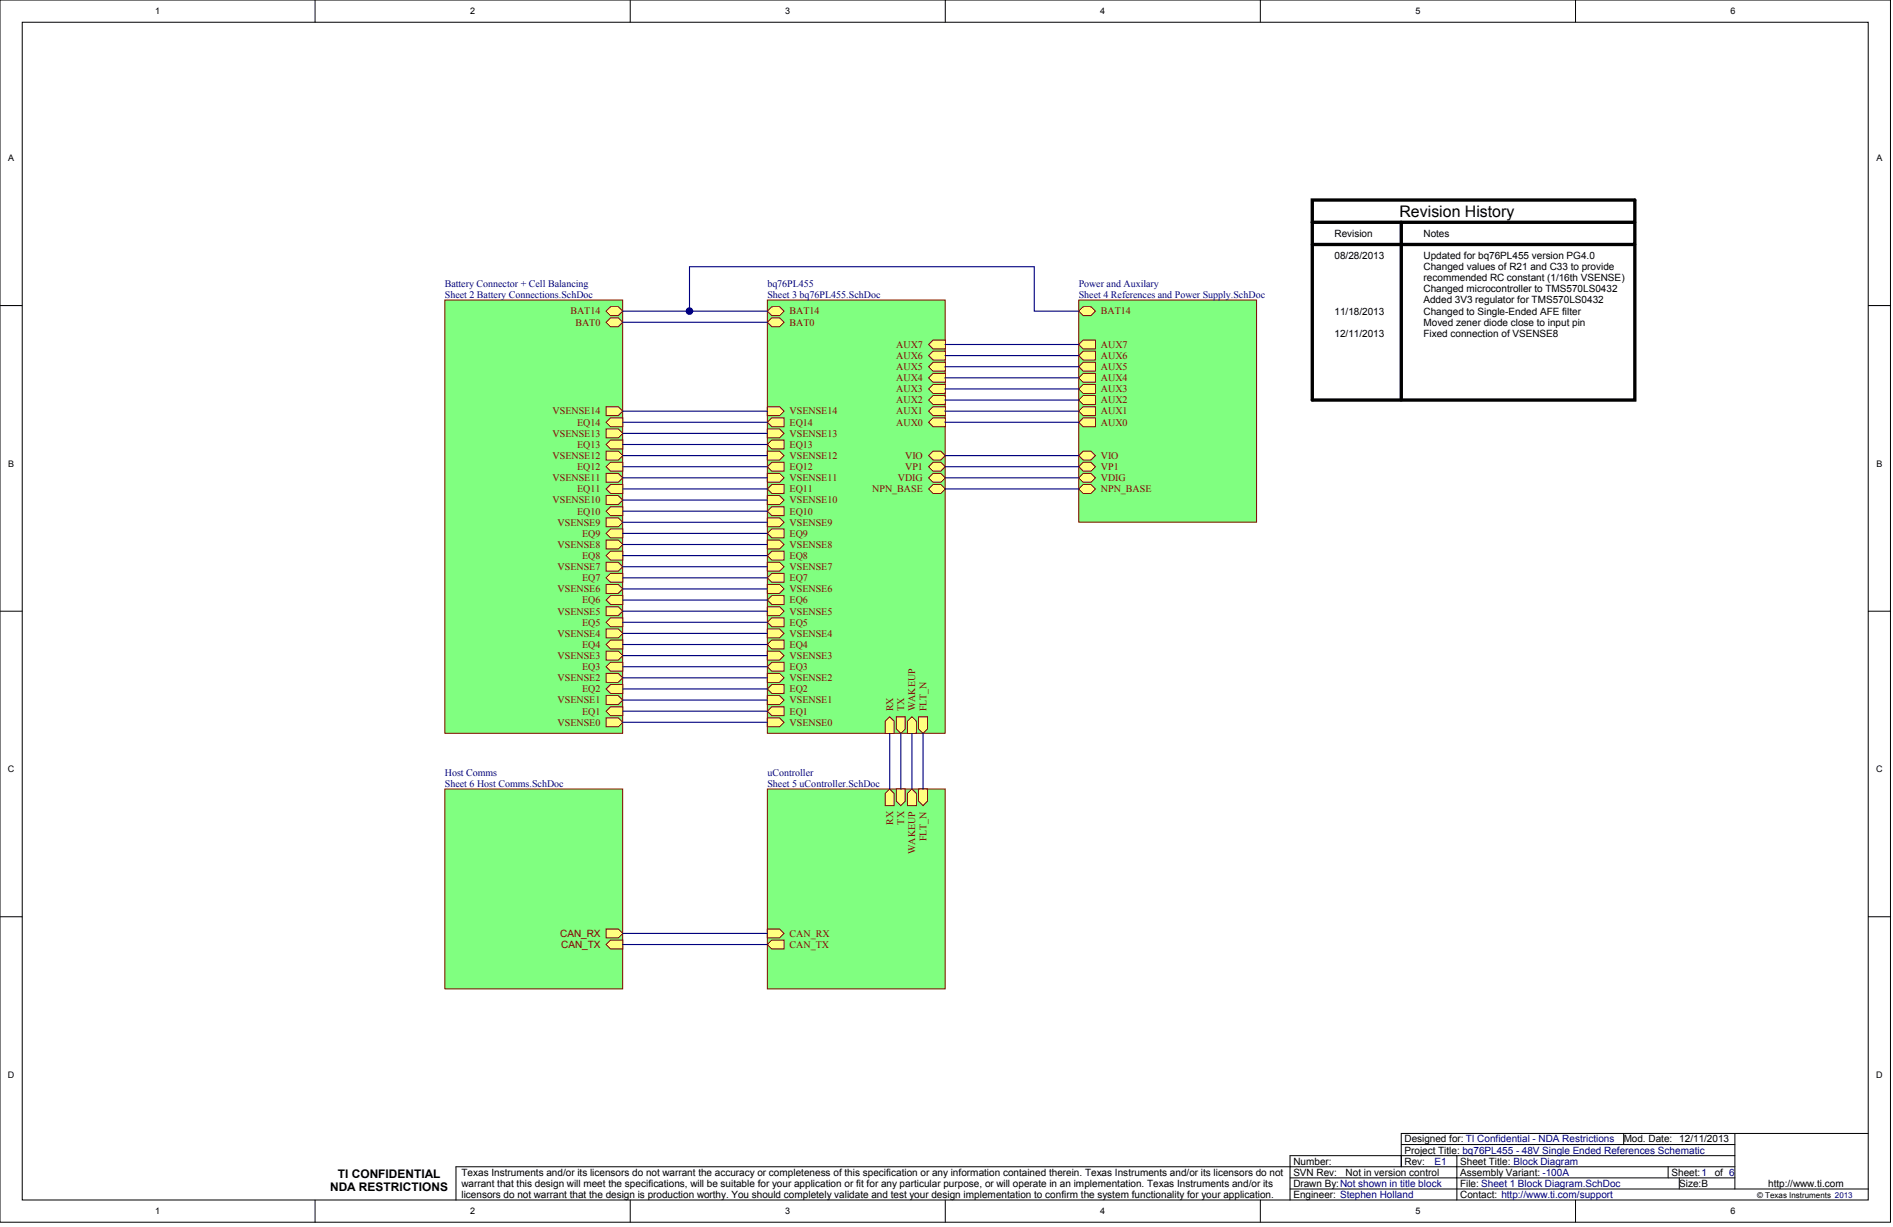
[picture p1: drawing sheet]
<svg xmlns="http://www.w3.org/2000/svg" width="359mm" height="233mm" viewBox="0 0 359 233" stroke-linecap="round" stroke-linejoin="round" font-family="sans-serif">
<g fill="#fff" stroke="#000" stroke-width=".19">
<path d="M0 0h358.6v231.9h-358.6z"/>
<path d="M4.2 4.2h350.2v223.5h-350.2z"/>
</g>
<g fill="none" stroke="#000" stroke-width=".19">
<path d="M59.8 0v4.2M119.6 0v4.2M179.3 0v4.2M239.1 0v4.2M298.9 0v4.2M0 58h4.2M354.4 58h4.3M0 116h4.2M354.4 116h4.3M0 174h4.2M354.4 174h4.3M265.8 217.2h63.3"/>
<path d="M276.4 219.3v8.4M308 215.1v2.1M329.1 219.3h-84.4v8.4M329.1 215.1v10.5M354.4 215.1h-88.6v6.3v-2.1M59.8 227.7v4.2M119.6 227.7v4.2M179.3 227.7v4.2M239.1 227.7v4.2M244.7 225.6h109.7M244.7 223.5h84.4M298.9 227.7v4.2"/>
<path d="M316.5 221.4v2.1M318.6 223.5v2.1M329.1 221.4h-242.6v6.3"/>
</g>
<path d="M249 38h61.1v37.9h-61.1zM249 42.2h61.1M249 46.4h61.1M265.8 42.2v33.7" fill="none" stroke="#000" stroke-width=".63"/>
<path d="M145.6 56.9h33.7v82.2h-33.7z" fill="#80ff80" stroke="#800000" stroke-width=".19"/>
<g fill="#ffff80" stroke="#800000" stroke-width=".19">
<path d="M145.6 61.2l.8-.9h1.5l.8 .9-.8 .8h-1.5z" fill-rule="evenodd"/>
<path d="M145.6 59l.8-.8h1.5l.8 .8-.8 .9h-1.5z" fill-rule="evenodd"/>
<path d="M145.6 135l.8-.9h2.3v1.7h-2.3z" fill-rule="evenodd"/>
<path d="M145.6 80.1l.8-.8h2.3v1.7h-2.3z" fill-rule="evenodd"/>
<path d="M145.6 136.2h2.3l.8 .9-.8 .8h-2.3z" fill-rule="evenodd"/>
<path d="M145.6 132h2.3l.8 .8-.8 .9h-2.3z" fill-rule="evenodd"/>
<path d="M145.6 127.8h2.3l.8 .8-.8 .9h-2.3z" fill-rule="evenodd"/>
<path d="M145.6 123.6h2.3l.8 .8-.8 .9h-2.3z" fill-rule="evenodd"/>
<path d="M145.6 119.3h2.3l.8 .9-.8 .8h-2.3z" fill-rule="evenodd"/>
<path d="M145.6 115.1h2.3l.8 .9-.8 .8h-2.3z" fill-rule="evenodd"/>
<path d="M145.6 110.9h2.3l.8 .9-.8 .8h-2.3z" fill-rule="evenodd"/>
<path d="M145.6 106.7h2.3l.8 .8-.8 .9h-2.3z" fill-rule="evenodd"/>
<path d="M145.6 102.5h2.3l.8 .8-.8 .9h-2.3z" fill-rule="evenodd"/>
<path d="M145.6 98.3h2.3l.8 .8-.8 .9h-2.3z" fill-rule="evenodd"/>
<path d="M145.6 94h2.3l.8 .9-.8 .8h-2.3z" fill-rule="evenodd"/>
<path d="M145.6 89.8h2.3l.8 .9-.8 .8h-2.3z" fill-rule="evenodd"/>
<path d="M145.6 85.6h2.3l.8 .9-.8 .8h-2.3z" fill-rule="evenodd"/>
<path d="M145.6 81.4h2.3l.8 .8-.8 .9h-2.3z" fill-rule="evenodd"/>
<path d="M145.6 77.2h2.3l.8 .8-.8 .9h-2.3z" fill-rule="evenodd"/>
<path d="M145.6 130.7l.8-.8h2.3v1.7h-2.3z" fill-rule="evenodd"/>
<path d="M145.6 126.5l.8-.8h2.3v1.7h-2.3z" fill-rule="evenodd"/>
<path d="M145.6 122.3l.8-.8h2.3v1.6h-2.3z" fill-rule="evenodd"/>
<path d="M145.6 118.1l.8-.9h2.3v1.7h-2.3z" fill-rule="evenodd"/>
<path d="M145.6 113.9l.8-.9h2.3v1.7h-2.3z" fill-rule="evenodd"/>
<path d="M145.6 109.7l.8-.9h2.3v1.7h-2.3z" fill-rule="evenodd"/>
<path d="M145.6 105.4l.8-.8h2.3v1.7h-2.3z" fill-rule="evenodd"/>
<path d="M145.6 101.2l.8-.8h2.3v1.7h-2.3z" fill-rule="evenodd"/>
<path d="M145.6 97l.8-.8h2.3v1.6h-2.3z" fill-rule="evenodd"/>
<path d="M145.6 92.8l.8-.9h2.3v1.7h-2.3z" fill-rule="evenodd"/>
<path d="M145.6 88.6l.8-.9h2.3v1.7h-2.3z" fill-rule="evenodd"/>
<path d="M145.6 84.3l.8-.8h2.3v1.7h-2.3z" fill-rule="evenodd"/>
<path d="M176.2 78l.8-.8h2.3v1.7h-2.3z" fill-rule="evenodd"/>
<path d="M176.2 75.9l.8-.8h2.3v1.7h-2.3z" fill-rule="evenodd"/>
<path d="M176.2 73.8l.8-.8h2.3v1.6h-2.3z" fill-rule="evenodd"/>
<path d="M176.2 92.8l.8-.9h1.5l.8 .9-.8 .8h-1.5z" fill-rule="evenodd"/>
<path d="M176.2 90.7l.8-.9h1.5l.8 .9-.8 .8h-1.5z" fill-rule="evenodd"/>
<path d="M176.2 88.6l.8-.9h1.5l.8 .9-.8 .8h-1.5z" fill-rule="evenodd"/>
<path d="M176.2 80.1l.8-.8h2.3v1.7h-2.3z" fill-rule="evenodd"/>
<path d="M176.2 86.5l.8-.9h1.5l.8 .9-.8 .8h-1.5z" fill-rule="evenodd"/>
<path d="M176.2 71.7l.8-.8h2.3v1.6h-2.3z" fill-rule="evenodd"/>
<path d="M176.2 69.6l.8-.9h2.3v1.7h-2.3z" fill-rule="evenodd"/>
<path d="M176.2 67.5l.8-.9h2.3v1.7h-2.3z" fill-rule="evenodd"/>
<path d="M176.2 65.4l.8-.9h2.3v1.7h-2.3z" fill-rule="evenodd"/>
<path d="M167.9 136.9l.9-.9 .8 .9v2.3h-1.7z" fill-rule="evenodd"/>
<path d="M170.1 136h1.6v2.3l-.8 .9-.8-.9z" fill-rule="evenodd"/>
<path d="M172.2 136.9l.8-.9 .8 .9v2.3h-1.6z" fill-rule="evenodd"/>
<path d="M174.3 136h1.7v2.3l-.9 .9-.8-.9z" fill-rule="evenodd"/>
</g>
<path d="M84.4 56.9h33.7v82.2h-33.7z" fill="#80ff80" stroke="#800000" stroke-width=".19"/>
<g fill="#ffff80" stroke="#800000" stroke-width=".19">
<path d="M115 77.2h2.3l.8 .8-.8 .9h-2.3z" fill-rule="evenodd"/>
<path d="M115 81.4h2.3l.8 .8-.8 .9h-2.3z" fill-rule="evenodd"/>
<path d="M115 85.6h2.3l.8 .9-.8 .8h-2.3z" fill-rule="evenodd"/>
<path d="M115 89.8h2.3l.8 .9-.8 .8h-2.3z" fill-rule="evenodd"/>
<path d="M115 94h2.3l.8 .9-.8 .8h-2.3z" fill-rule="evenodd"/>
<path d="M115 98.3h2.3l.8 .8-.8 .9h-2.3z" fill-rule="evenodd"/>
<path d="M115 102.5h2.3l.8 .8-.8 .9h-2.3z" fill-rule="evenodd"/>
<path d="M115 106.7h2.3l.8 .8-.8 .9h-2.3z" fill-rule="evenodd"/>
<path d="M115 110.9h2.3l.8 .9-.8 .8h-2.3z" fill-rule="evenodd"/>
<path d="M115 115.1h2.3l.8 .9-.8 .8h-2.3z" fill-rule="evenodd"/>
<path d="M115 119.3h2.3l.8 .9-.8 .8h-2.3z" fill-rule="evenodd"/>
<path d="M115 123.6h2.3l.8 .8-.8 .9h-2.3z" fill-rule="evenodd"/>
<path d="M115 127.8h2.3l.8 .8-.8 .9h-2.3z" fill-rule="evenodd"/>
<path d="M115 132h2.3l.8 .8-.8 .9h-2.3z" fill-rule="evenodd"/>
<path d="M115 136.2h2.3l.8 .9-.8 .8h-2.3z" fill-rule="evenodd"/>
<path d="M115 80.1l.8-.8h2.3v1.7h-2.3z" fill-rule="evenodd"/>
<path d="M115 84.3l.8-.8h2.3v1.7h-2.3z" fill-rule="evenodd"/>
<path d="M115 88.6l.8-.9h2.3v1.7h-2.3z" fill-rule="evenodd"/>
<path d="M115 92.8l.8-.9h2.3v1.7h-2.3z" fill-rule="evenodd"/>
<path d="M115 97l.8-.8h2.3v1.6h-2.3z" fill-rule="evenodd"/>
<path d="M115 101.2l.8-.8h2.3v1.7h-2.3z" fill-rule="evenodd"/>
<path d="M115 105.4l.8-.8h2.3v1.7h-2.3z" fill-rule="evenodd"/>
<path d="M115 109.7l.8-.9h2.3v1.7h-2.3z" fill-rule="evenodd"/>
<path d="M115 113.9l.8-.9h2.3v1.7h-2.3z" fill-rule="evenodd"/>
<path d="M115 118.1l.8-.9h2.3v1.7h-2.3z" fill-rule="evenodd"/>
<path d="M115 122.3l.8-.8h2.3v1.6h-2.3z" fill-rule="evenodd"/>
<path d="M115 126.5l.8-.8h2.3v1.7h-2.3z" fill-rule="evenodd"/>
<path d="M115 130.7l.8-.8h2.3v1.7h-2.3z" fill-rule="evenodd"/>
<path d="M115 135l.8-.9h2.3v1.7h-2.3z" fill-rule="evenodd"/>
<path d="M115 59l.8-.8h1.5l.8 .8-.8 .9h-1.5z" fill-rule="evenodd"/>
<path d="M115 61.2l.8-.9h1.5l.8 .9-.8 .8h-1.5z" fill-rule="evenodd"/>
</g>
<g fill="none" stroke="#000080" stroke-width=".21">
<path d="M118.1 78h27.5M118.1 80.1h27.5M118.1 82.2h27.5M118.1 84.3h27.5M118.1 86.5h27.5M118.1 88.6h27.5M118.1 90.7h27.5M118.1 92.8h27.5M118.1 94.9h27.5M118.1 97h27.5M118.1 99.1h27.5M118.1 101.2h27.5"/>
<path d="M118.1 103.3h27.5M118.1 105.4h27.5M118.1 107.5h27.5M118.1 109.7h27.5M118.1 111.8h27.5M118.1 113.9h27.5M118.1 116h27.5M118.1 118.1h27.5M118.1 120.2h27.5M118.1 122.3h27.5M118.1 124.4h27.5M118.1 126.5h27.5"/>
<path d="M118.1 128.6h27.5M118.1 130.7h27.5M118.1 132.8h27.5M118.1 135h27.5M118.1 137.1h27.5"/>
</g>
<path d="M204.7 56.9h33.7v42.2h-33.7z" fill="#80ff80" stroke="#800000" stroke-width=".19"/>
<g fill="#ffff80" stroke="#800000" stroke-width=".19">
<path d="M204.7 90.7l.8-.9h1.5l.8 .9-.8 .8h-1.5z" fill-rule="evenodd"/>
<path d="M204.7 88.6l.8-.9h1.5l.8 .9-.8 .8h-1.5z" fill-rule="evenodd"/>
<path d="M204.7 78l.8-.8h2.3v1.7h-2.3z" fill-rule="evenodd"/>
<path d="M204.7 92.8l.8-.9h1.5l.8 .9-.8 .8h-1.5z" fill-rule="evenodd"/>
<path d="M204.7 59l.8-.8h1.5l.8 .8-.8 .9h-1.5z" fill-rule="evenodd"/>
<path d="M204.7 73.8l.8-.8h2.3v1.6h-2.3z" fill-rule="evenodd"/>
<path d="M204.7 75.9l.8-.8h2.3v1.7h-2.3z" fill-rule="evenodd"/>
<path d="M204.7 80.1l.8-.8h2.3v1.7h-2.3z" fill-rule="evenodd"/>
<path d="M204.7 71.7l.8-.8h2.3v1.6h-2.3z" fill-rule="evenodd"/>
<path d="M204.7 69.6l.8-.9h2.3v1.7h-2.3z" fill-rule="evenodd"/>
<path d="M204.7 67.5l.8-.9h2.3v1.7h-2.3z" fill-rule="evenodd"/>
<path d="M204.7 65.4l.8-.9h2.3v1.7h-2.3z" fill-rule="evenodd"/>
<path d="M204.7 86.5l.8-.9h1.5l.8 .9-.8 .8h-1.5z" fill-rule="evenodd"/>
</g>
<g fill="none" stroke="#000080" stroke-width=".21">
<path d="M118.1 59h27.5M130.8 59v-8.4h65.4v8.4h8.5M118.1 61.2h27.5M179.3 73.8h25.4M179.3 75.9h25.4M179.3 78h25.4M179.3 71.7h25.4M179.3 69.6h25.4M179.3 67.5h25.4M179.3 65.4h25.4M179.3 86.5h4.3M179.3 88.6h25.4"/>
<path d="M179.3 90.7h25.4M179.3 92.8h25.4M179.3 80.1h25.4"/>
</g>
<circle cx="130.8" cy="59" r=".62" fill="#000080" stroke="#000080" stroke-width=".19"/>
<path d="M145.6 149.7h33.7v37.9h-33.7z" fill="#80ff80" stroke="#800000" stroke-width=".19"/>
<g fill="#ffff80" stroke="#800000" stroke-width=".19">
<path d="M167.9 150.6l.9-.9 .8 .9v2.3h-1.7z" fill-rule="evenodd"/>
<path d="M170.1 149.7h1.6v2.3l-.8 .9-.8-.9z" fill-rule="evenodd"/>
<path d="M145.6 176.3h2.3l.8 .8-.8 .9h-2.3z" fill-rule="evenodd"/>
<path d="M145.6 179.2l.8-.8h2.3v1.7h-2.3z" fill-rule="evenodd"/>
<path d="M172.2 150.6l.8-.9 .8 .9v2.3h-1.6z" fill-rule="evenodd"/>
<path d="M174.3 149.7h1.7v2.3l-.9 .9-.8-.9z" fill-rule="evenodd"/>
</g>
<path d="M84.4 149.7h33.7v37.9h-33.7z" fill="#80ff80" stroke="#800000" stroke-width=".19"/>
<g fill="#ffff80" stroke="#800000" stroke-width=".19">
<path d="M115 179.2l.8-.8h2.3v1.7h-2.3z" fill-rule="evenodd"/>
<path d="M115 176.3h2.3l.8 .8-.8 .9h-2.3z" fill-rule="evenodd"/>
</g>
<path d="M183.6 86.5h21.1M168.8 139.2v10.5M170.9 139.2v10.5M173 139.2v10.5M175.1 139.2v10.5M118.1 177.1h27.5M118.1 179.2h27.5" fill="none" stroke="#000080" stroke-width=".21"/>
<text font-size="3" x="265.5" y="41.1">Revision History</text>
<g font-size="2.3">
<text x="62.6" y="226">NDA RESTRICTIONS</text>
<text x="64.1" y="223.5">TI CONFIDENTIAL</text>
</g>
<g font-size="1.9">
<text x="253.2" y="44.9">Revision</text>
<text x="270.1" y="44.9">Notes</text>
<text x="253.2" y="49.2">08/28/2013</text>
<text x="270.1" y="49.2">Updated for bq76PL455 version PG4.0</text>
<text x="270.1" y="51.3">Changed values of R21 and C33 to provide</text>
<text x="270.1" y="53.4">recommended RC constant (1/16th VSENSE)</text>
<text x="253.2" y="59.7">11/18/2013</text>
<text x="270.1" y="55.5">Changed microcontroller to TMS570LS0432</text>
<text x="270.1" y="57.6">Added 3V3 regulator for TMS570LS0432</text>
<text x="270.1" y="59.7">Changed to Single-Ended AFE filter</text>
<text x="253.2" y="63.9">12/11/2013</text>
<text x="270.1" y="61.8">Moved zener diode close to input pin</text>
<text x="270.1" y="63.9">Fixed connection of VSENSE8</text>
<text x="245.4" y="221">Number:</text>
<text x="266.5" y="218.9">Project Title: bq76PL455 - 48V Single Ended References Schematic</text>
<text x="266.5" y="216.8">Designed for: TI Confidential - NDA Restrictions</text>
<text x="266.5" y="221">Rev:</text>
<text x="277" y="221">Sheet Title: Block Diagram</text>
<text x="308" y="216.8">Mod. Date: 12/11/2013</text>
<text x="87.6" y="223.1">Texas Instruments and/or its licensors do not warrant the accuracy or completeness of this specification or any information contained therein. Texas Instruments and/or its licensors do not</text>
<text x="87.6" y="225.2">warrant that this design will meet the specifications, will be suitable for your application or fit for any particular purpose, or will operate in an implementation. Texas Instruments and/or its</text>
<text x="87.6" y="227.3">licensors do not warrant that the design is production worthy. You should completely validate and test your design implementation to confirm the system functionality for your application.</text>
<text x="245.4" y="225.2">Drawn By:Not shown in title block</text>
<text x="245.4" y="227.3">Engineer: Stephen Holland</text>
<text x="245.4" y="223.1">SVN Rev:</text>
<text x="255.3" y="223.1">Not in version control</text>
<text x="277" y="225.2">File: Sheet 1 Block Diagram.SchDoc</text>
<text x="277" y="227.3">Contact: http://www.ti.com/support</text>
<text x="277" y="223.1">Assembly Variant: -100A</text>
<text x="317.1" y="223.1">Sheet:1</text>
<text x="318.6" y="225.2">Size:B</text>
<text x="325.3" y="223.1">of 6</text>
<text x="335.5" y="225.2">http://www.ti.com</text>
</g>
<g font-size="1.9" fill="#000080">
<text x="84.4" y="54.4">Battery Connector + Cell Balancing</text>
<text x="84.4" y="56.5">Sheet 2 Battery Connections.SchDoc</text>
<text x="145.6" y="54.4">bq76PL455</text>
<text x="145.6" y="56.5">Sheet 3 bq76PL455.SchDoc</text>
<text x="204.7" y="54.4">Power and Auxilary</text>
<text x="204.7" y="56.5">Sheet 4 References and Power Supply.SchDoc</text>
<text x="84.4" y="147.2">Host Comms</text>
<text x="84.4" y="149.3">Sheet 6 Host Comms.SchDoc</text>
<text x="145.6" y="147.2">uController</text>
<text x="145.6" y="149.3">Sheet 5 uController.SchDoc</text>
<text x="272.2" y="221">E1</text>
</g>
<g font-size="1.9" fill="#800000">
<text x="108.2" y="59.7">BAT14</text>
<text x="149.8" y="59.7">BAT14</text>
<text x="208.9" y="59.7">BAT14</text>
<text x="109.2" y="61.8">BAT0</text>
<text x="149.8" y="61.8">BAT0</text>
<text x="170" y="70.2">AUX5</text>
<text x="170" y="68.1">AUX6</text>
<text x="170" y="66">AUX7</text>
<text x="208.9" y="70.2">AUX5</text>
<text x="208.9" y="68.1">AUX6</text>
<text x="208.9" y="66">AUX7</text>
<text x="170" y="76.5">AUX2</text>
<text x="170" y="74.4">AUX3</text>
<text x="170" y="72.3">AUX4</text>
<text x="208.9" y="74.4">AUX3</text>
<text x="208.9" y="76.5">AUX2</text>
<text x="208.9" y="72.3">AUX4</text>
<text x="104.8" y="78.7">VSENSE14</text>
<text x="104.8" y="82.9">VSENSE13</text>
<text x="109.5" y="80.8">EQ14</text>
<text x="149.8" y="80.8">EQ14</text>
<text x="149.8" y="82.9">VSENSE13</text>
<text x="149.8" y="78.7">VSENSE14</text>
<text x="170" y="78.7">AUX1</text>
<text x="170" y="80.8">AUX0</text>
<text x="208.9" y="78.7">AUX1</text>
<text x="208.9" y="80.8">AUX0</text>
<text x="104.8" y="87.1">VSENSE12</text>
<text x="109.5" y="85">EQ13</text>
<text x="109.5" y="89.2">EQ12</text>
<text x="149.8" y="87.1">VSENSE12</text>
<text x="149.8" y="89.2">EQ12</text>
<text x="149.8" y="85">EQ13</text>
<text x="171.7" y="89.2">VP1</text>
<text x="171.7" y="87.1">VIO</text>
<text x="208.9" y="89.2">VP1</text>
<text x="208.9" y="87.1">VIO</text>
<text x="104.8" y="91.3">VSENSE11</text>
<text x="104.8" y="95.5">VSENSE10</text>
<text x="109.5" y="93.4">EQ11</text>
<text x="149.8" y="95.5">VSENSE10</text>
<text x="149.8" y="91.3">VSENSE11</text>
<text x="149.8" y="93.4">EQ11</text>
<text x="165.5" y="93.4">NPN_BASE</text>
<text x="170.3" y="91.3">VDIG</text>
<text x="208.9" y="91.3">VDIG</text>
<text x="208.9" y="93.4">NPN_BASE</text>
<text x="105.8" y="99.7">VSENSE9</text>
<text x="109.5" y="97.6">EQ10</text>
<text x="110.4" y="101.8">EQ9</text>
<text x="149.8" y="99.7">VSENSE9</text>
<text x="149.8" y="101.8">EQ9</text>
<text x="149.8" y="97.6">EQ10</text>
<text x="105.8" y="104">VSENSE8</text>
<text x="110.4" y="106.1">EQ8</text>
<text x="149.8" y="104">VSENSE8</text>
<text x="149.8" y="106.1">EQ8</text>
<text x="105.8" y="108.2">VSENSE7</text>
<text x="105.8" y="112.4">VSENSE6</text>
<text x="110.4" y="110.3">EQ7</text>
<text x="149.8" y="112.4">VSENSE6</text>
<text x="149.8" y="108.2">VSENSE7</text>
<text x="149.8" y="110.3">EQ7</text>
<text x="105.8" y="116.6">VSENSE5</text>
<text x="110.4" y="114.5">EQ6</text>
<text x="110.4" y="118.7">EQ5</text>
<text x="149.8" y="116.6">VSENSE5</text>
<text x="149.8" y="118.7">EQ5</text>
<text x="149.8" y="114.5">EQ6</text>
<text x="105.8" y="120.8">VSENSE4</text>
<text x="105.8" y="125">VSENSE3</text>
<text x="110.4" y="122.9">EQ4</text>
<text x="149.8" y="125">VSENSE3</text>
<text x="149.8" y="120.8">VSENSE4</text>
<text x="149.8" y="122.9">EQ4</text>
<text x="105.8" y="129.3">VSENSE2</text>
<text x="110.4" y="127.2">EQ3</text>
<text x="110.4" y="131.4">EQ2</text>
<text x="149.8" y="129.3">VSENSE2</text>
<text x="149.8" y="131.4">EQ2</text>
<text x="149.8" y="127.2">EQ3</text>
<text x="105.8" y="133.5">VSENSE1</text>
<text x="105.8" y="137.7">VSENSE0</text>
<text x="110.4" y="135.6">EQ1</text>
<text x="149.8" y="135.6">EQ1</text>
<text x="149.8" y="137.7">VSENSE0</text>
<text x="149.8" y="133.5">VSENSE1</text>
<text x="169.4" y="135" transform="rotate(-90 169.4 135)">RX</text>
<text x="171.5" y="135" transform="rotate(-90 171.5 135)">TX</text>
<text x="173.6" y="135" transform="rotate(-90 173.6 135)">WAKEUP</text>
<text x="175.7" y="135" transform="rotate(-90 175.7 135)">FLT_N</text>
<text x="169.4" y="156.6" transform="rotate(-90 169.4 156.6)">RX</text>
<text x="171.5" y="156.5" transform="rotate(-90 171.5 156.5)">TX</text>
<text x="175.7" y="159.6" transform="rotate(-90 175.7 159.6)">FLT_N</text>
<text x="173.6" y="162.1" transform="rotate(-90 173.6 162.1)">WAKEUP</text>
<text x="106.3" y="177.8">CAN_RX</text>
<text x="106.5" y="179.9">CAN_TX</text>
<text x="149.8" y="177.8">CAN_RX</text>
<text x="149.8" y="179.9">CAN_TX</text>
</g>
<g font-size="1.7">
<text x="29.4" y="2.7">1</text>
<text x="89.2" y="2.7">2</text>
<text x="149" y="2.7">3</text>
<text x="208.7" y="2.7">4</text>
<text x="268.5" y="2.7">5</text>
<text x="328.3" y="2.7">6</text>
<text x="1.5" y="30.5">A</text>
<text x="356" y="30.5">A</text>
<text x="1.5" y="88.5">B</text>
<text x="356" y="88.5">B</text>
<text x="1.5" y="146.5">C</text>
<text x="355.9" y="146.5">C</text>
<text x="1.5" y="204.5">D</text>
<text x="355.9" y="204.5">D</text>
<text x="29.4" y="230.4">1</text>
<text x="89.2" y="230.4">2</text>
<text x="149" y="230.4">3</text>
<text x="208.7" y="230.4">4</text>
<text x="268.5" y="230.4">5</text>
<text x="328.3" y="230.4">6</text>
</g>
<text font-size="1.5" x="333.4" y="227.4">© Texas Instruments 2013</text>
</svg>
